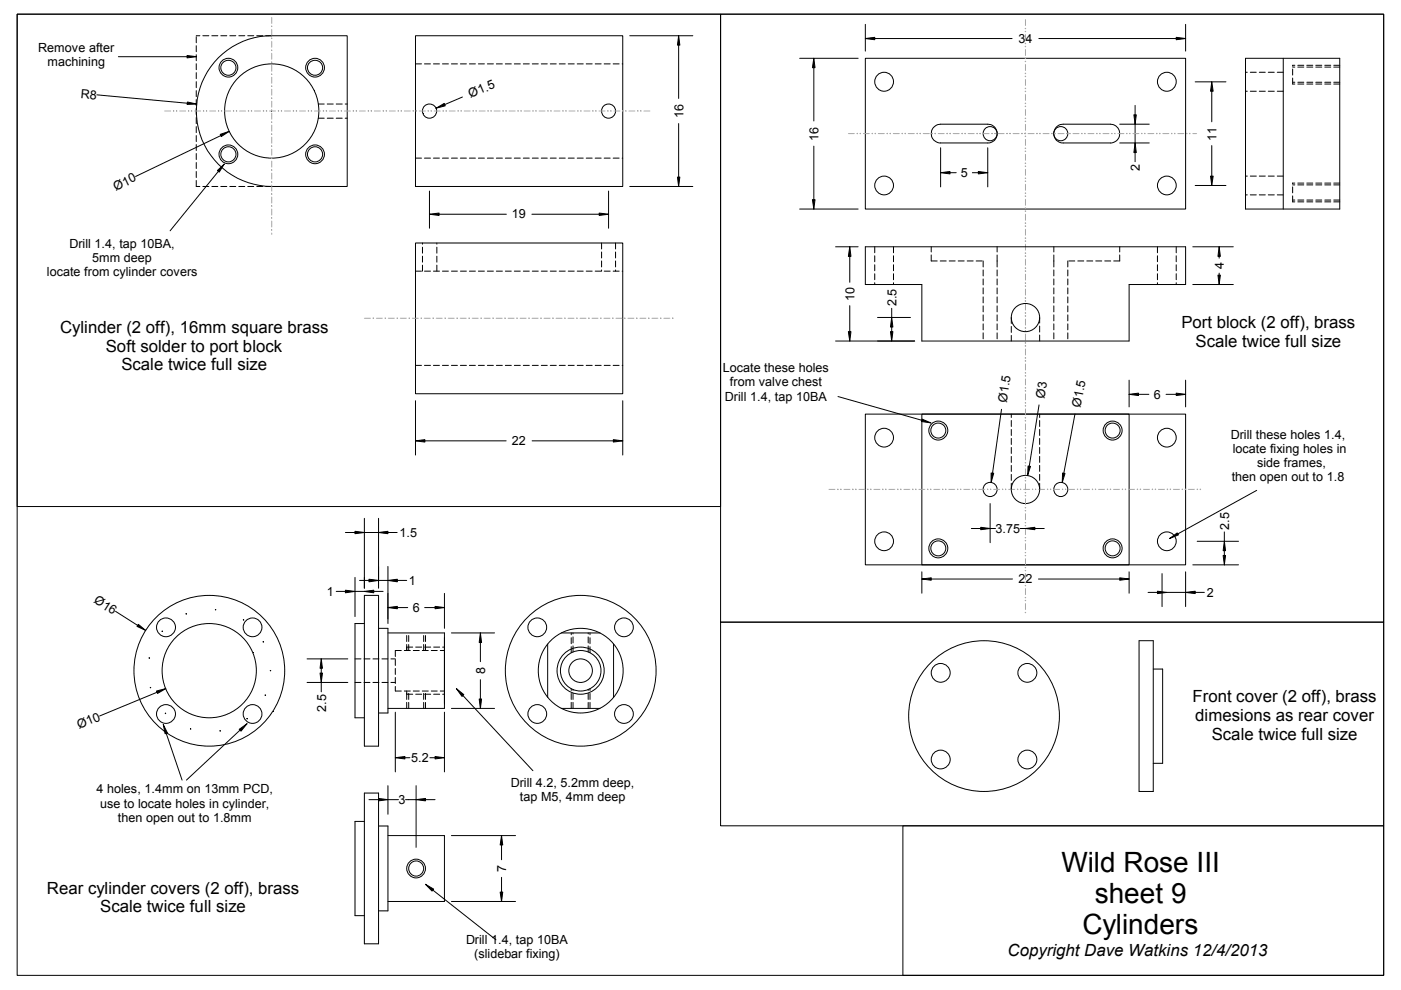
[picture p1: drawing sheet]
<svg xmlns="http://www.w3.org/2000/svg" width="297mm" height="210mm" viewBox="0 0 297 210" stroke-linecap="round" stroke-linejoin="round" font-family="sans-serif">
<g fill="none" stroke="#000" stroke-width=".21">
<path d="M3.6 3h289.8v203.8h-289.8zM3.6 3h149.2v104.4h-149.2zM25.1 12h14.6M39.7 11.8l2 .2-2 .3zM41.6 7.6h.8M41.6 7.8v1.3M41.6 9.7v1.3M41.6 11.6v1.3M41.6 13.5v1.3M41.6 15.4v1.3M41.6 17.3v1.3M41.6 19.2v1.3"/>
<path d="M43 7.6h1.3M44.9 7.6h1.3M46.8 7.6h1.3M48.7 7.6h1.3M50.6 7.6h1.3M52.5 7.6h1.3M54.4 7.6h1.3M56.3 7.6h1.3M57.6 7.6a16 16 0 0 0-16 16 16 16 0 0 0 16 15.9M57.6 7.6h16v31.9h-16M88.1 7.6h43.9v31.9h-43.9zM88.1 13.5h1.3"/>
<path d="M90 13.5h1.3M91.9 13.5h1.3M93.8 13.5h1.3M95.7 13.5h1.3M97.6 13.5h1.3M99.5 13.5h1.3M101.4 13.5h1.3M103.3 13.5h1.3M105.2 13.5h1.3M107.1 13.5h1.3M109 13.5h1.3M111 13.5h1.2"/>
<path d="M112.9 13.5h1.2M114.8 13.5h1.2M116.7 13.5h1.2M118.6 13.5h1.2M120.5 13.5h1.2M122.4 13.5h1.3M124.3 13.5h1.3M126.2 13.5h1.3M128.1 13.5h1.3M130 13.5h1.3M131.9 13.5h.1M133.5 7.6h13.4"/>
<path d="M143.9 7.6l.2 2h-.5zM143.9 9.6v11.3M152.8 3h140.6v128.9h-140.6zM169.5 12.4h12.4M172.5 12.4l.3 2h-.5zM172.5 14.4v11.3M183.5 12.4h67.9v31.9h-67.9zM183.5 8.2l2-.3v.5zM183.5 5.2v5.6M185.5 8.2h29.1M220.3 8.2h29.1M249.4 7.9l2 .3-2 .2z"/>
<path d="M251.4 5.2v5.6M253.4 17.4h6.5M256.9 17.4l.3 1.9h-.5zM256.9 19.3v6.5M264.1 12.4h20v31.9h-20zM264.1 19.3h.4M264.1 15.3h.4M265.1 19.3h1.3M265.1 15.3h1.3M267 19.3h1.3M267 15.3h1.3M268.9 19.3h1.3"/>
<path d="M268.9 15.3h1.3M270.8 19.3h1.3M270.8 15.3h1.3M272.1 12.4v31.9M274.1 16.6v1.2h.4M274.1 17.4h.4M274.1 14.2h.4M274.1 14.6v1.3M274.5 13.8h-.4v.2M275.2 17.8h1.2M275.2 17.4h1.2M275.2 14.2h1.2"/>
<path d="M275.2 13.8h1.2M277.1 17.8h1.2M277.1 17.4h1.2M277.1 14.2h1.2M277.1 13.8h1.2M279 17.8h1.2M279 17.4h1.2M279 14.2h1.2M279 13.8h1.2M280.9 17.8h1.2M280.9 17.4h1.2M280.9 14.2h1.2"/>
<path d="M280.9 13.8h1.2M282.8 17.8h1.3M282.8 17.4h1.3M282.8 14.2h1.3M282.8 13.8h1.3M20.5 20.1l19.2 1.8M39.7 21.6l2 .5h-2zM41.6 38.3v1.2h.8M41.6 21.1v1.3M41.6 23v1.3M41.6 24.9v1.3M41.6 26.8v1.3"/>
<path d="M41.6 28.7v1.3M41.6 30.6v1.3M41.6 32.6v1.2M41.6 34.5v1.2M41.6 36.4v1.2M43 39.5h1.3M44.9 39.5h1.3M46.1 36.2l1.4-1.4-1 1.7zM46.3 36.3l-10.2 12.6M46.7 28.5l1.9-.6-1.7 1.1zM46.8 39.5h1.3M46.8 28.7l-18.1 8.7"/>
<path d="M48.7 39.5h1.3M50.6 39.5h1.3M52.5 39.5h1.3M54.4 39.5h1.3M56.3 39.5h1.3M67.5 25.1h1.2M67.5 22.1h1.2M69.4 25.1h1.3M69.4 22.1h1.3M71.3 25.1h1.3M71.3 22.1h1.3M73.2 25.1h.4"/>
<path d="M73.2 22.1h.4M88.1 33.5h1.3M90 33.5h1.3M91.9 33.5h1.3M92.5 22.9l1.7-1 .2 .5zM93.8 33.5h1.3M95.7 33.5h1.3M97.6 33.5h1.3M98 20.6l-3.7 1.6M99.5 33.5h1.3M101.4 33.5h1.3M103.3 33.5h1.3"/>
<path d="M105.2 33.5h1.3M107.1 33.5h1.3M109 33.5h1.3M111 33.5h1.2M112.9 33.5h1.2M114.8 33.5h1.2M116.7 33.5h1.2M118.6 33.5h1.2M120.5 33.5h1.2M122.4 33.5h1.3M124.3 33.5h1.3M126.2 33.5h1.3"/>
<path d="M128.1 33.5h1.3M130 33.5h1.3M131.9 33.5h.1M133.5 39.5h13.4M143.6 37.5h.5l-.2 2zM143.9 26.2v11.3M172.5 31v11.3M197.8 27.1l.7-.6 .9-.2h10a1.99 1.99 0 0 1 2 2 1.99 1.99 0 0 1-2 2h-10a1.98 1.98 0 0 1-1.8-1.1 1.98 1.98 0 0 1 .2-2.1zM199.4 36.6l2-.2v.5zM199.4 31.3v8.3M201.4 36.6h1.3M206.2 36.6h1.2"/>
<path d="M207.4 36.4l2 .2-2 .3zM209.4 31.3v8.3M224 26.9l.8-.5 .6-.1h10a1.99 1.99 0 0 1 2 2 1.99 1.99 0 0 1-2 2h-10a1.99 1.99 0 0 1-1.8-1.2 1.99 1.99 0 0 1 .4-2.2zM237.4 26.3h6.3M237.4 30.3h6.3M240.4 24.3h.5l-.2 2zM240.7 30.3l.2 2h-.5zM240.7 22.4v1.9M240.7 26.3v4M240.7 32.3v2M253.4 39.3h6.5M256.7 37.3h.5l-.3 2z"/>
<path d="M256.9 30.9v6.4M264.1 37.3h.4M265.1 37.3h1.3M267 37.3h1.3M268.9 37.3h1.3M270.8 37.3h1.3M274.1 39.2h.4M274.1 39.6v1.3M274.5 38.8h-.4v.2M275.2 39.2h1.2M275.2 38.8h1.2M277.1 39.2h1.2"/>
<path d="M277.1 38.8h1.2M279 39.2h1.2M279 38.8h1.2M280.9 39.2h1.2M280.9 38.8h1.2M282.8 39.2h1.3M282.8 38.8h1.3M88.1 51.5h43.9v32h-43.9zM88.1 57.5h1.3M89.6 51.5v.3M89.6 52.4v1.3M89.6 54.3v1.3"/>
<path d="M89.6 56.2v1.3M90 57.5h1.3M91.1 45.4l2-.2v.5zM91.1 40.5v7.9M91.9 57.5h1.3M92.6 51.5v.3M92.6 52.4v1.3M92.6 54.3v1.3M92.6 56.2v1.3M93.1 45.4h14.3M93.8 57.5h1.3M95.7 57.5h1.3"/>
<path d="M97.6 57.5h1.3M99.5 57.5h1.3M101.4 57.5h1.3M103.3 57.5h1.3M105.2 57.5h1.3M107.1 57.5h1.3M109 57.5h1.3M111 57.5h1.2M112.8 45.4h14.2M112.9 57.5h1.2M114.8 57.5h1.2M116.7 57.5h1.2"/>
<path d="M118.6 57.5h1.2M120.5 57.5h1.2M122.4 57.5h1.3M124.3 57.5h1.3M126.2 57.5h1.3M127 45.2l2 .2-2 .3zM127.5 51.5v1.3M127.5 53.4v1.3M127.5 55.3v1.3M127.5 57.2v.3M128.1 57.5h1.3M129 40.5v7.9"/>
<path d="M130 57.5h1.3M130.5 51.5v1.3M130.5 53.4v1.3M130.5 55.3v1.3M130.5 57.2v.3M131.9 57.5h.1M169.5 44.3h12.4M172.3 42.3h.5l-.3 2zM177.2 52.3h4.7M180.2 52.3l.2 2.1h-.5zM180.2 54.4v5.5M183.5 52.3h67.9v8h-12v12h-44v-12h-11.9z"/>
<path d="M185.5 52.3v1.3M185.5 54.2v1.3M185.5 56.1v1.3M185.5 58v1.3M185.5 59.9v.4M189.4 52.3v1.3M189.4 54.2v1.3M189.4 56.1v1.3M189.4 58v1.3M189.4 59.9v.4M197.4 52.3v1.1M197.4 54.1v1.2h1.3"/>
<path d="M199.3 55.3h1.3M201.2 55.3h1.3M203.2 55.3h1.2M205.1 55.3h1.2M207 55.3h1.2M208.4 55.3v1.3M208.4 57.2v1.3M208.4 59.1v1.3M211.4 52.3v1.1M211.4 54.1v2.5M211.4 57.2v1.3M211.4 59.1v1.3"/>
<path d="M223.4 52.3v1.1M223.4 54.1v2.5M223.4 57.2v1.3M223.4 59.1v1.3M226.4 55.3v1.3M226.4 57.2v1.3M226.4 59.1v1.3M226.6 55.3h1.3M228.5 55.3h1.3M230.4 55.3h1.3M232.3 55.3h1.3M234.2 55.3h1.3"/>
<path d="M237.4 52.3v1.1M237.4 54.1v1.2h-1.3M245.4 52.3v1.3M245.4 54.2v1.3M245.4 56.1v1.3M245.4 58v1.3M245.4 59.9v.4M249.4 52.3v1.3M249.4 54.2v1.3M249.4 56.1v1.3M249.4 58v1.3M249.4 59.9v.4"/>
<path d="M252.9 52.3h8.6M258.2 58.3h.5l-.2 2zM258.5 52.3l.2 2.1h-.5zM258.5 54.4v.3M258.5 57.9v.4M264.1 41.3h.4M265.1 41.3h1.3M267 41.3h1.3M268.9 41.3h1.3M270.8 41.3h1.3M274.1 41.5v1.3h.4M274.1 42.4h.4"/>
<path d="M275.2 42.8h1.2M275.2 42.4h1.2M277.1 42.8h1.2M277.1 42.4h1.2M279 42.8h1.2M279 42.4h1.2M280.9 42.8h1.2M280.9 42.4h1.2M282.8 42.8h1.3M282.8 42.4h1.3M88.1 77.5h1.3M90 77.5h1.3"/>
<path d="M91.9 77.5h1.3M93.8 77.5h1.3M95.7 77.5h1.3M97.6 77.5h1.3M99.5 77.5h1.3M101.4 77.5h1.3M103.3 77.5h1.3M105.2 77.5h1.3M107.1 77.5h1.3M109 77.5h1.3M111 77.5h1.2M112.9 77.5h1.2"/>
<path d="M114.8 77.5h1.2M116.7 77.5h1.2M118.6 77.5h1.2M120.5 77.5h1.2M122.4 77.5h1.3M124.3 77.5h1.3M126.2 77.5h1.3M128.1 77.5h1.3M130 77.5h1.3M131.9 77.5h.1M177.2 72.3h16.7M179.9 70.3h.5l-.2 2z"/>
<path d="M180.2 64.8v5.5M186.1 67.3h6.9M188.8 70.3h.5l-.2 2zM189.1 67.3l.2 2h-.5zM189.1 65.4v1.9M189.1 69.3v1M208.4 61v1.3M208.4 62.9v1.3M208.4 64.9v1.2M208.4 66.8v1.2M208.4 68.7v1.2M208.4 70.6v1.2"/>
<path d="M211.4 61v1.3M211.4 62.9v1.3M211.4 64.9v1.2M211.4 66.8v1.2M211.4 68.7v1.2M211.4 70.6v1.2M214.4 67.3v1.3M214.4 69.2v1.3M214.4 71.1v1.2M220.4 67.3v1.2M220.4 69.1v1.3M220.4 71v1.3"/>
<path d="M223.4 61v1.3M223.4 62.9v1.3M223.4 64.9v1.2M223.4 66.8v1.2M223.4 68.7v1.2M223.4 70.6v1.2M226.4 61v1.3M226.4 62.9v1.3M226.4 64.9v1.2M226.4 66.8v1.2M226.4 68.7v1.2M226.4 70.6v1.2"/>
<path d="M252.9 60.3h8.6M88.1 93.5l2-.3v.5zM88.1 85v11.5M90.1 93.5h17.2M112.8 93.5h17.2M130 93.2l2 .3-2 .2zM132 85v11.5M177.7 84.1l17.7 5M183.5 87.8h67.9v32h-67.9zM195.4 87.8h44v32h-44zM195.5 88.9l1.9 .8-2-.3zM212.3 86.8l-1.9 13.5"/>
<path d="M214.4 87.8v.7M214.4 89.2v1.2M214.4 91.1v1.2M214.4 93v1.2M214.4 94.9v1.2M214.4 96.8v1.2M214.4 98.7v1.2M218 98.8l.5 .1-.6 1.9zM220.3 85.9l-2.1 12.9M220.4 87.8v.7M220.4 89.2v1.2M220.4 91.1v1.2"/>
<path d="M220.4 93v1.2M220.4 94.9v1.2M220.4 96.8v1.2M220.4 98.7v1.2M227.9 87.8l-2.4 12.5M239.4 83.6l2-.2v.5zM239.4 80.6v5.7M241.4 83.6h2.2M247.2 83.6h2.2M249.4 83.4l2 .2-2 .3zM251.4 80.6v5.7M73.2 112.9h2.1"/>
<path d="M75.3 112.6l2 .3-2 .3zM77.3 109.9v14.8M77.3 112.9h3M80.3 112.9l1.9-.3v.6zM80.3 109.9v14.8M82.2 112.9h2M205.9 112.1h2M207.9 111.8l2 .3-2 .2zM209.9 106.8v8.3M209.9 112.1h1.2M210.1 100.3h.6l-.6 2zM214.4 100.6v1.3"/>
<path d="M214.4 102.5v1.3M216.3 112.1h1.1M217.4 112.1l2-.3v.5zM219.4 112.1h2M220.4 100.6v1.3M220.4 102.5v1.3M225.3 100.3l.5 .1-.6 1.9zM248 114.2l1.6-1.2 .2 .4zM252.9 119.8h9.7M253.8 114.8h8.8M259.3 117.8h.5l-.2 2zM259.6 114.8l.2 2h-.5z"/>
<path d="M259.6 112.8v2M259.6 116.8v1M266.4 104l-16.7 9.2M24.5 129.6l4.7 3M29.3 132.4l1.6 1.2-1.9-.8zM31.6 139.5l.1 .1zM34.4 133.8l.1 .1zM39.5 130.1v.1zM45.7 129.2l.1 .1zM51.6 131.4l.1 .1zM55.8 136.1h.1zM65.1 139.7h8.6"/>
<path d="M68.1 139.7l.3 2h-.5zM71.3 125.4h1.9M73.2 125.1l2.1 .3-2.1 .3zM75.3 122.4v8.3M75.3 139.7h1.2M75.3 125.4h2M76.2 123.1h2M77.2 139.7h1.2M77.3 125.4l1.9-.3v.6zM77.3 132.2h-2v20h2M77.3 126.2h3v32h-3zM78.2 122.8l2.1 .3-2.1 .3z"/>
<path d="M79.1 139.7h1.2M79.2 125.4h2M80.3 133.2h1.9v18h-1.9M80.3 123.1h1.9M81 139.7h1.2M82.2 123.1l2-.3v.6zM82.2 128.8l2-.2v.5zM82.2 134.2h12v16h-12M82.2 120.1v12.1M82.9 139.7h.9M83.8 139.8v1.3M84.2 123.1h2"/>
<path d="M84.2 128.8h2.2M85.1 137.9h-1.3v1.3M85.7 137.9h1.3M86.2 137.2h1.3M86.2 134.7v1.3M86.2 136.7v1.2M86.7 134.7v1.3M86.7 136.7v1.2M87.6 137.9h1.3M88.1 137.2h1.3M89.5 137.9h1.3M89.8 134.7v1.3"/>
<path d="M89.8 136.7v1.2M90 137.2h1.3M90 128.8h2.2M90.2 134.7v1.3M90.2 136.7v1.2M91.4 137.9h1.3M91.9 137.2h1.3M92.2 128.6l2 .2-2 .3zM93.3 137.9h.9M93.8 137.2h.4M94.2 125.8v7.4M95.7 134.2h9.2"/>
<path d="M101.9 134.2l.2 2h-.5zM101.9 136.2v4.1M116.1 136.6v11.3M119 134.2h8.2M121.1 134.2v.4M121.1 135.2v1.3M121.1 137.1v1.3M121.5 134.2v.2M121.5 135v1.3M121.5 136.9v1.3M124.7 134.2v.2M124.7 135v1.3"/>
<path d="M124.7 136.9v1.3M125.1 134.2v.4M125.1 135.2v1.3M125.1 137.1v1.3M130.1 136.6v11.3M152.8 131.9h140.6v43.2h-140.6zM195.4 122.8l2-.3v.5zM195.4 121.2v4.6M197.4 122.8h17.3M220.2 122.8h17.2M237.4 122.5l2 .3-2 .2zM239.4 121.2v4.6"/>
<path d="M241.5 135.8h3v32h-3zM243.4 125.6h2M245.4 125.3l2 .3-2 .3zM246.4 121.6v7M247.4 125.6h4M251.4 125.6l2-.3v.6zM251.4 121.2v7.4M253.4 125.6h2M31.9 145.8h.1zM33.2 146.5l1.9-.5-1.7 1zM33.3 146.8l-12.2 5M34.6 153.6l.9 1.8-.5 .2z"/>
<path d="M35 151.2l.1 .1zM35.3 155.5l3.3 9.9M40.4 154.5l.1 .1zM46.6 154.9l.1 .1zM50.7 154.6l1.7-1.1-1.3 1.5zM50.9 154.8l-11.4 10.6M52.4 152.4h.1M56.2 147.4h.1zM57.3 142.2h.1zM65.1 144.7h8.6M67.9 142.7h.5l-.3 2zM68.1 141.7v1"/>
<path d="M68.1 144.7v2M75.3 144.7h1.2M77.2 144.7h1.2M79.1 144.7h1.2M81 144.7h1.2M82.9 144.7h.9M83.8 145.5v1h1.3M83.8 141.7v1.3M83.8 143.6v1.3M83.8 151v12.7M85.7 146.5h1.3M86.2 147.2h1.3"/>
<path d="M86.2 146.5v1.8M86.2 148.9v1.3M86.7 147v1.3M86.7 148.9v1.3M87.6 146.5h1.3M88.1 147.2h1.3M89.5 146.5h1.3M89.8 147v1.3M89.8 148.9v1.3M90 147.2h1.3M90.2 147v1.3M90.2 148.9v1.3"/>
<path d="M91.4 146.5h1.3M91.9 147.2h1.3M93.3 146.5h.9M93.8 147.2h.4M94.2 151v12.7M95.7 150.2h9.2M96.8 146l1.5 1.3-.3 .4zM98.1 147.4l14.9 16M101.6 148.2h.5l-.2 2zM101.9 144.1v4.1M119 150.2h8.2M121.1 146v.4"/>
<path d="M121.1 147v1.3M121.1 148.9v1.3M121.5 146.2v.2M121.5 147v1.3M121.5 148.9v1.3M124.7 146.2v.2M124.7 147v1.3M124.7 148.9v1.3M125.1 146v.4M125.1 147v1.3M125.1 148.9v1.3M244.5 141.9h2v19.9h-2"/>
<path d="M77.3 174.2h-2v19.9h2M77.3 168.1h3v32h-3zM78.2 169.5h2.1M80.3 169.3l1.9 .2-1.9 .3zM80.3 175.1h1.9v18h-1.9M82.2 177.2h12v13.9h-12M82.2 166.6v6M82.2 169.5h2.3M83.8 160.7l2-.3v.5zM85.8 160.7h1.1M86 169.5h2.2M88.2 169.5l2-.2v.5z"/>
<path d="M88.2 166.6v13.1M90.2 169.5h2M91.1 160.7h1.1M92.2 160.4l2 .3-2 .2zM95.7 177.2h13.6M106.3 177.2l.3 2h-.6zM106.3 179.2v3.1M191.4 175.1h102v31.7h-102zM90.2 187.5l1.7 1-.3 .4zM91.8 188.7l13.4 10.6M95.7 191.1h13.6M106 189.1h.6l-.3 2z"/>
<path d="M106.3 186v3.1"/>
<circle cx="48.4" cy="14.3" r="1.99"/>
<circle cx="48.4" cy="14.4" r="1.6"/>
<circle cx="66.8" cy="14.3" r="1.99"/>
<circle cx="66.8" cy="14.4" r="1.6"/>
<circle cx="187.4" cy="17.3" r="2"/>
<circle cx="247.4" cy="17.3" r="2"/>
<circle cx="48.4" cy="32.7" r="1.99"/>
<circle cx="48.4" cy="32.7" r="1.61"/>
<circle cx="57.6" cy="23.5" r="10"/>
<circle cx="66.8" cy="32.7" r="1.99"/>
<circle cx="66.8" cy="32.7" r="1.61"/>
<circle cx="91.1" cy="23.6" r="1.51"/>
<circle cx="129" cy="23.6" r="1.5"/>
<circle cx="187.5" cy="39.3" r="1.99"/>
<circle cx="209.9" cy="28.3" r="1.5"/>
<circle cx="224.9" cy="28.3" r="1.5"/>
<circle cx="247.4" cy="39.3" r="1.99"/>
<circle cx="217.4" cy="67.3" r="3"/>
<circle cx="187.5" cy="92.8" r="1.99"/>
<circle cx="198.9" cy="91.3" r="1.6"/>
<circle cx="198.9" cy="91.3" r="2.01"/>
<circle cx="235.9" cy="91.3" r="1.6"/>
<circle cx="235.9" cy="91.3" r="2.01"/>
<circle cx="247.4" cy="92.8" r="1.99"/>
<circle cx="187.5" cy="114.8" r="1.99"/>
<circle cx="198.9" cy="116.3" r="1.6"/>
<circle cx="198.9" cy="116.3" r="2.01"/>
<circle cx="209.9" cy="103.8" r="1.5"/>
<circle cx="217.4" cy="103.8" r="3"/>
<circle cx="224.9" cy="103.8" r="1.5"/>
<circle cx="235.9" cy="116.3" r="1.6"/>
<circle cx="235.9" cy="116.3" r="2.01"/>
<circle cx="247.4" cy="114.8" r="1.99"/>
<circle cx="35.2" cy="133" r="2"/>
<circle cx="53.5" cy="133" r="1.99"/>
<circle cx="113.9" cy="133" r="1.99"/>
<circle cx="132.3" cy="133" r="1.99"/>
<circle cx="35.2" cy="151.4" r="2"/>
<circle cx="44.4" cy="142.2" r="10"/>
<circle cx="44.4" cy="142.2" r="16"/>
<circle cx="53.5" cy="151.4" r="1.99"/>
<circle cx="113.9" cy="151.4" r="1.99"/>
<circle cx="123.1" cy="142.2" r="5"/>
<circle cx="123.1" cy="142.2" r="2.5"/>
<circle cx="123.1" cy="142.2" r="4.3"/>
<circle cx="123.1" cy="142.2" r="16"/>
<circle cx="123.1" cy="142.2" r="9"/>
<circle cx="132.3" cy="151.4" r="1.99"/>
<circle cx="199.5" cy="142.7" r="2"/>
<circle cx="208.6" cy="151.8" r="16"/>
<circle cx="217.8" cy="142.7" r="2"/>
<circle cx="199.5" cy="161" r="2"/>
<circle cx="217.8" cy="161" r="2"/>
<circle cx="88.2" cy="184.1" r="1.99"/>
<circle cx="88.2" cy="184.1" r="1.6"/>
</g>
<g fill="#000">
<path d="M39.7 11.8l2 .2h-2h2l-2 .3z" fill-rule="evenodd"/>
<path d="M143.9 7.6l.2 2h-.5l.3-2v2z" fill-rule="evenodd"/>
<path d="M172.5 12.4l.3 2h-.5l.2-2v2z" fill-rule="evenodd"/>
<path d="M183.5 8.2l2-.3v.5l-2-.2h2z" fill-rule="evenodd"/>
<path d="M249.4 7.9l2 .3h-2h2l-2 .2z" fill-rule="evenodd"/>
<path d="M256.9 17.4l.3 1.9h-.5l.2-1.9v1.9z" fill-rule="evenodd"/>
<path d="M39.7 21.6l2 .5-2-.2 2 .2h-2z" fill-rule="evenodd"/>
<path d="M46.1 36.2l1.4-1.4-1.2 1.5 1.2-1.5-1 1.7z" fill-rule="evenodd"/>
<path d="M46.7 28.5l1.9-.6-1.8 .8 1.8-.8-1.7 1.1z" fill-rule="evenodd"/>
<path d="M92.5 22.9l1.7-1 .2 .5-1.9 .5 1.8-.7z" fill-rule="evenodd"/>
<path d="M143.6 37.5h.5l-.2 2v-2v2z" fill-rule="evenodd"/>
<path d="M199.4 36.6l2-.2v.5l-2-.3h2z" fill-rule="evenodd"/>
<path d="M207.4 36.4l2 .2h-2h2l-2 .3z" fill-rule="evenodd"/>
<path d="M240.7 30.3l.2 2h-.5l.3-2v2z" fill-rule="evenodd"/>
<path d="M240.4 24.3h.5l-.2 2v-2v2z" fill-rule="evenodd"/>
<path d="M256.7 37.3h.5l-.3 2v-2v2z" fill-rule="evenodd"/>
<path d="M91.1 45.4l2-.2v.5l-2-.3h2z" fill-rule="evenodd"/>
<path d="M127 45.2l2 .2h-2h2l-2 .3z" fill-rule="evenodd"/>
<path d="M172.3 42.3h.5l-.3 2v-2v2z" fill-rule="evenodd"/>
<path d="M180.2 52.3l.2 2.1h-.5l.3-2.1v2.1z" fill-rule="evenodd"/>
<path d="M258.5 52.3l.2 2.1h-.5l.3-2.1v2.1z" fill-rule="evenodd"/>
<path d="M258.2 58.3h.5l-.2 2v-2v2z" fill-rule="evenodd"/>
<path d="M179.9 70.3h.5l-.2 2v-2v2z" fill-rule="evenodd"/>
<path d="M188.8 70.3h.5l-.2 2v-2v2z" fill-rule="evenodd"/>
<path d="M189.1 67.3l.2 2h-.5l.3-2v2z" fill-rule="evenodd"/>
<path d="M88.1 93.5l2-.3v.5l-2-.2h2z" fill-rule="evenodd"/>
<path d="M130 93.2l2 .3h-2h2l-2 .2z" fill-rule="evenodd"/>
<path d="M195.5 88.9l1.9 .8-2-.6 2 .6-2-.3z" fill-rule="evenodd"/>
<path d="M218 98.8l.5 .1-.6 1.9 .3-2-.3 2z" fill-rule="evenodd"/>
<path d="M239.4 83.6l2-.2v.5l-2-.3h2z" fill-rule="evenodd"/>
<path d="M249.4 83.4l2 .2h-2h2l-2 .3z" fill-rule="evenodd"/>
<path d="M75.3 112.6l2 .3h-2h2l-2 .3z" fill-rule="evenodd"/>
<path d="M80.3 112.9l1.9-.3v.6l-1.9-.3h1.9z" fill-rule="evenodd"/>
<path d="M207.9 111.8l2 .3h-2h2l-2 .2z" fill-rule="evenodd"/>
<path d="M210.1 100.3h.6l-.6 2 .3-2-.3 2z" fill-rule="evenodd"/>
<path d="M217.4 112.1l2-.3v.5l-2-.2h2z" fill-rule="evenodd"/>
<path d="M225.3 100.3l.5 .1-.6 1.9 .3-2-.3 2z" fill-rule="evenodd"/>
<path d="M248 114.2l1.6-1.2 .2 .4-1.8 .8 1.7-1z" fill-rule="evenodd"/>
<path d="M259.3 117.8h.5l-.2 2v-2v2z" fill-rule="evenodd"/>
<path d="M259.6 114.8l.2 2h-.5l.3-2v2z" fill-rule="evenodd"/>
<path d="M29.3 132.4l1.6 1.2-1.7-1 1.7 1-1.9-.8z" fill-rule="evenodd"/>
<path d="M73.2 125.1l2.1 .3h-2.1h2.1l-2.1 .3z" fill-rule="evenodd"/>
<path d="M78.2 122.8l2.1 .3h-2.1h2.1l-2.1 .3z" fill-rule="evenodd"/>
<path d="M77.3 125.4l1.9-.3v.6l-1.9-.3h1.9z" fill-rule="evenodd"/>
<path d="M82.2 123.1l2-.3v.6l-2-.3h2z" fill-rule="evenodd"/>
<path d="M82.2 128.8l2-.2v.5l-2-.3h2z" fill-rule="evenodd"/>
<path d="M92.2 128.6l2 .2h-2h2l-2 .3z" fill-rule="evenodd"/>
<path d="M101.9 134.2l.2 2h-.5l.3-2v2z" fill-rule="evenodd"/>
<path d="M195.4 122.8l2-.3v.5l-2-.2h2z" fill-rule="evenodd"/>
<path d="M237.4 122.5l2 .3h-2h2l-2 .2z" fill-rule="evenodd"/>
<path d="M245.4 125.3l2 .3h-2h2l-2 .3z" fill-rule="evenodd"/>
<path d="M251.4 125.6l2-.3v.6l-2-.3h2z" fill-rule="evenodd"/>
<path d="M33.2 146.5l1.9-.5-1.8 .8 1.8-.8-1.7 1z" fill-rule="evenodd"/>
<path d="M34.6 153.6l.9 1.8-.5 .2-.4-2 .7 1.9z" fill-rule="evenodd"/>
<path d="M50.7 154.6l1.7-1.1-1.5 1.3 1.5-1.3-1.3 1.5z" fill-rule="evenodd"/>
<path d="M68.1 139.7l.3 2h-.5l.2-2v2z" fill-rule="evenodd"/>
<path d="M67.9 142.7h.5l-.3 2v-2v2z" fill-rule="evenodd"/>
<path d="M96.8 146l1.5 1.3-.3 .4-1.2-1.7 1.3 1.4z" fill-rule="evenodd"/>
<path d="M101.6 148.2h.5l-.2 2v-2v2z" fill-rule="evenodd"/>
<path d="M80.3 169.3l1.9 .2h-1.9h1.9l-1.9 .3z" fill-rule="evenodd"/>
<path d="M83.8 160.7l2-.3v.5l-2-.2h2z" fill-rule="evenodd"/>
<path d="M88.2 169.5l2-.2v.5l-2-.3h2z" fill-rule="evenodd"/>
<path d="M92.2 160.4l2 .3h-2h2l-2 .2z" fill-rule="evenodd"/>
<path d="M106.3 177.2l.3 2h-.6l.3-2v2z" fill-rule="evenodd"/>
<path d="M90.2 187.5l1.7 1-.3 .4-1.4-1.4 1.6 1.2z" fill-rule="evenodd"/>
<path d="M106 189.1h.6l-.3 2v-2v2z" fill-rule="evenodd"/>
</g>
<g fill="none" stroke="#a8a8a8" stroke-width=".21">
<path d="M57.6 5.5l.1 .1zM57.6 8.1l.1 .1zM57.6 10.6l.1 .1zM57.6 13.2l.1 .1zM57.6 15.7l.1 .1zM57.6 18.2l.1 .1zM57.6 3.7v1.3M57.6 6.2v1.3M57.6 8.8v1.2M57.6 11.3v1.3M57.6 13.8v1.3M57.6 16.4v1.3"/>
<path d="M57.6 18.9v1.3M217.4 6l.1 .1zM217.4 6.6l.1 .1zM217.4 9.2l.1 .1zM217.4 9.8l.1 .1zM217.4 12.4h.1zM217.4 13l.1 .1zM217.4 15.5l.1 .1zM217.4 16.2l.1 .1zM217.4 18.7l.1 .1zM217.4 19.3l.1 .1zM217.4 4.1v1.3"/>
<path d="M217.4 7.3v1.3M217.4 10.5v1.3M217.4 13.7v1.2M217.4 16.8v1.3M34.9 23.5h1.3M36.8 23.5l.1 .1zM37.4 23.5l.1 .1zM38.1 23.5h1.3M40 23.5v.1zM40.6 23.5l.1 .1zM41.3 23.5h1.2M43.1 23.5l.1 .1z"/>
<path d="M43.8 23.5l.1 .1zM44.4 23.5h1.3M46.3 23.5l.1 .1zM46.9 23.5l.1 .1zM47.6 23.5h1.3M49.5 23.5l.1 .1zM50.1 23.5l.1 .1zM50.8 23.5h1.3M52.7 23.5v.1zM53.3 23.5l.1 .1zM54 23.5h1.2M55.8 23.5l.1 .1z"/>
<path d="M56.5 23.5l.1 .1zM57.1 23.5h1.3M57.6 20.8l.1 .1zM57.6 23.3l.1 .1zM57.6 25.9l.1 .1zM57.6 28.4l.1 .1zM57.6 30.9l.1 .1zM57.6 33.5l.1 .1zM57.6 36l.1 .1zM57.6 38.6l.1 .1zM57.6 21.5v1.2M57.6 24v1.3"/>
<path d="M57.6 26.5v1.3M57.6 29.1v1.3M57.6 31.6v1.3M57.6 34.2v1.2M57.6 36.7v1.3M57.6 39.2v1.3M59 23.5l.1 .1zM59.6 23.5l.1 .1zM60.3 23.5h1.3M62.2 23.5l.1 .1zM62.8 23.5l.1 .1zM63.5 23.5h1.3"/>
<path d="M65.4 23.5v.1zM66 23.5l.1 .1zM66.7 23.5h1.2M68.5 23.5l.1 .1zM69.2 23.5l.1 .1zM69.8 23.5h1.3M71.7 23.5l.1 .1zM72.3 23.5l.1 .1zM73 23.5h1.3M74.9 23.5l.1 .1zM75.5 23.5l.1 .1zM76.2 23.5h1.3"/>
<path d="M78.1 23.5v.1zM78.7 23.5l.1 .1zM79.4 23.5h1.2M81.2 23.5l.1 .1zM81.9 23.5l.1 .1zM82.5 23.5h1.3M84.4 23.5l.1 .1zM85 23.5l.1 .1zM85.7 23.5h1.3M87.6 23.5l.1 .1zM88.2 23.5l.1 .1zM88.9 23.5h1.3"/>
<path d="M90.8 23.5v.1zM91.4 23.5l.1 .1zM92.1 23.5h1.2M93.9 23.5l.1 .1zM94.6 23.5l.1 .1zM95.2 23.5h1.3M97.1 23.5l.1 .1zM97.7 23.5l.1 .1zM98.4 23.5h1.3M100.3 23.5l.1 .1zM100.9 23.5l.1 .1zM101.6 23.5h1.3"/>
<path d="M103.5 23.5v.1zM104.1 23.5l.1 .1zM104.8 23.5h1.2M106.6 23.5l.1 .1zM107.3 23.5l.1 .1zM107.9 23.5h1.3M109.8 23.5l.1 .1zM110.4 23.5l.1 .1zM111.1 23.5h1.3M113 23.5l.1 .1zM113.6 23.5l.1 .1zM114.3 23.5h1.3"/>
<path d="M116.2 23.5v.1zM116.8 23.5l.1 .1zM117.5 23.5h1.2M119.3 23.5l.1 .1zM120 23.5l.1 .1zM120.6 23.5h1.3M122.5 23.5l.1 .1zM123.1 23.5l.1 .1zM123.8 23.5h1.3M125.7 23.5l.1 .1zM126.3 23.5l.1 .1zM127 23.5h1.3"/>
<path d="M128.9 23.5v.1zM129.5 23.5l.1 .1zM130.2 23.5h1.2M132 23.5l.1 .1zM132.7 23.5l.1 .1zM133.3 23.5h1.3M135.2 23.5l.1 .1zM135.8 23.5l.1 .1zM136.5 23.5h1.3M179.9 28.3h1.2M181.7 28.3l.1 .1zM182.4 28.3l.1 .1z"/>
<path d="M183 28.3h1.3M184.9 28.3l.1 .1zM185.5 28.3l.1 .1zM186.2 28.3h1.3M188.1 28.3l.1 .1zM188.7 28.3l.1 .1zM189.4 28.3h1.3M191.3 28.3v.1zM191.9 28.3l.1 .1zM192.6 28.3h1.2M194.4 28.3l.1 .1zM195.1 28.3l.1 .1z"/>
<path d="M195.7 28.3h1.3M197.6 28.3l.1 .1zM198.2 28.3l.1 .1zM198.9 28.3h1.3M200.8 28.3l.1 .1zM201.4 28.3l.1 .1zM202.1 28.3h1.3M204 28.3v.1zM204.6 28.3l.1 .1zM205.3 28.3h1.2M207.1 28.3l.1 .1zM207.8 28.3l.1 .1z"/>
<path d="M208.4 28.3h1.3M210.3 28.3l.1 .1zM210.9 28.3l.1 .1zM211.6 28.3h1.3M213.5 28.3l.1 .1zM214.1 28.3l.1 .1zM214.8 28.3h1.3M216.7 28.3v.1zM217.3 28.3l.1 .1zM217.4 21.9l.1 .1zM217.4 22.5l.1 .1zM217.4 25.1h.1z"/>
<path d="M217.4 25.7l.1 .1zM217.4 28.2l.1 .1zM217.4 28.9l.1 .1zM217.4 31.4l.1 .1zM217.4 32l.1 .1zM217.4 34.6l.1 .1zM217.4 35.2l.1 .1zM217.4 37.8h.1zM217.4 38.4l.1 .1zM217.4 20v1.3M217.4 23.2v1.3M217.4 26.4v1.2"/>
<path d="M217.4 29.5v1.3M217.4 32.7v1.3M217.4 35.9v1.3M217.4 39.1v1.2M218 28.3h1.2M219.8 28.3l.1 .1zM220.5 28.3l.1 .1zM221.1 28.3h1.3M223 28.3l.1 .1zM223.6 28.3l.1 .1zM224.3 28.3h1.3M226.2 28.3l.1 .1z"/>
<path d="M226.8 28.3l.1 .1zM227.5 28.3h1.3M229.4 28.3v.1zM230 28.3l.1 .1zM230.7 28.3h1.2M232.5 28.3l.1 .1zM233.2 28.3l.1 .1zM233.8 28.3h1.3M235.7 28.3l.1 .1zM236.3 28.3l.1 .1zM237 28.3h1.3M238.9 28.3l.1 .1z"/>
<path d="M239.5 28.3l.1 .1zM240.2 28.3h1.3M242.1 28.3v.1zM242.7 28.3l.1 .1zM243.4 28.3h1.2M245.2 28.3l.1 .1zM245.9 28.3l.1 .1zM246.5 28.3h1.3M248.4 28.3l.1 .1zM249 28.3l.1 .1zM249.7 28.3h1.3M251.6 28.3l.1 .1z"/>
<path d="M252.2 28.3l.1 .1zM252.9 28.3h.8M57.6 41.1l.1 .1zM57.6 43.6l.1 .1zM57.6 46.2l.1 .1zM57.6 48.7l.1 .1zM57.6 41.8v1.3M57.6 44.3v1.3M57.6 46.9v1.2M57.6 49.4v.3M217.4 40.9l.1 .1zM217.4 41.6l.1 .1z"/>
<path d="M217.4 44.1l.1 .1zM217.4 44.7l.1 .1zM217.4 47.3l.1 .1zM217.4 47.9l.1 .1zM217.4 50.5h.1zM217.4 51.1l.1 .1zM217.4 53.6l.1 .1zM217.4 54.3l.1 .1zM217.4 56.8l.1 .1zM217.4 57.4l.1 .1zM217.4 60l.1 .1zM217.4 42.2v1.3"/>
<path d="M217.4 45.4v1.3M217.4 48.6v1.3M217.4 51.8v1.2M217.4 54.9v1.3M217.4 58.1v1.3M77.3 67.5h1.2M79.1 67.4l.1 .1zM79.8 67.5h1.3M81.7 67.4v.1zM82.3 67.5h1.3M84.2 67.4l.1 .1zM84.9 67.5h1.2"/>
<path d="M86.7 67.4l.1 .1zM87.4 67.5h1.3M89.3 67.4l.1 .1zM90 67.5h1.2M91.8 67.4l.1 .1zM92.5 67.5h1.3M94.4 67.4v.1zM95 67.5h1.3M96.9 67.4l.1 .1zM97.6 67.5h1.2M99.4 67.4l.1 .1zM100.1 67.5h1.3"/>
<path d="M102 67.4l.1 .1zM102.7 67.5h1.2M104.5 67.4l.1 .1zM105.2 67.5h1.3M107.1 67.4v.1zM107.7 67.5h1.3M109.6 67.4l.1 .1zM110.3 67.5h1.2M112.1 67.4l.1 .1zM112.8 67.5h1.3M114.7 67.4l.1 .1zM115.4 67.5h1.2"/>
<path d="M117.2 67.4l.1 .1zM117.9 67.5h1.3M119.8 67.4v.1zM120.4 67.5h1.3M122.3 67.4l.1 .1zM123 67.5h1.2M124.8 67.4l.1 .1zM125.5 67.5h1.3M127.4 67.4l.1 .1zM128.1 67.5h1.2M129.9 67.4l.1 .1zM130.6 67.5h1.3"/>
<path d="M132.5 67.4v.1zM133.1 67.5h1.3M135 67.4l.1 .1zM135.7 67.5h1.2M137.5 67.4l.1 .1zM138.2 67.5h1.3M140.1 67.4l.1 .1zM140.8 67.5h1.2M142.6 67.4l.1 .1zM217.4 60.6l.1 .1zM217.4 63.2h.1zM217.4 63.8l.1 .1z"/>
<path d="M217.4 66.3l.1 .1zM217.4 67l.1 .1zM217.4 69.5l.1 .1zM217.4 70.1l.1 .1zM217.4 72.7l.1 .1zM217.4 73.3l.1 .1zM217.4 75.9h.1zM217.4 76.5l.1 .1zM217.4 79l.1 .1zM217.4 79.7l.1 .1zM217.4 61.3v1.3M217.4 64.5v1.2"/>
<path d="M217.4 67.6v1.3M217.4 70.8v1.3M217.4 74v1.3M217.4 77.2v1.2M217.4 82.2l.1 .1zM217.4 82.8l.1 .1zM217.4 85.4l.1 .1zM217.4 86l.1 .1zM217.4 88.6h.1zM217.4 89.2l.1 .1zM217.4 91.7l.1 .1zM217.4 92.4l.1 .1z"/>
<path d="M217.4 94.9l.1 .1zM217.4 95.5l.1 .1zM217.4 98.1l.1 .1zM217.4 98.7l.1 .1zM217.4 80.3v1.3M217.4 83.5v1.3M217.4 86.7v1.3M217.4 89.9v1.2M217.4 93v1.3M217.4 96.2v1.3M217.4 99.4v1.3M175.8 103.8h1.2"/>
<path d="M177.6 103.7l.1 .1zM178.3 103.7v.1zM178.9 103.8h1.3M180.8 103.7l.1 .1zM181.4 103.7l.1 .1zM182.1 103.8h1.3M184 103.7l.1 .1zM184.6 103.7l.1 .1zM185.3 103.8h1.3M187.2 103.7v.1zM187.8 103.7l.1 .1zM188.5 103.8h1.2"/>
<path d="M190.3 103.7l.1 .1zM191 103.7v.1zM191.6 103.8h1.3M193.5 103.7l.1 .1zM194.1 103.7l.1 .1zM194.8 103.8h1.3M196.7 103.7l.1 .1zM197.3 103.7l.1 .1zM198 103.8h1.3M199.9 103.7v.1zM200.5 103.7l.1 .1zM201.2 103.8h1.2"/>
<path d="M203 103.7l.1 .1zM203.7 103.7v.1zM204.3 103.8h1.3M206.2 103.7l.1 .1zM206.8 103.7l.1 .1zM207.5 103.8h1.3M209.4 103.7l.1 .1zM210 103.7l.1 .1zM210.7 103.8h1.3M212.6 103.7v.1zM213.2 103.7l.1 .1zM213.9 103.8h1.2"/>
<path d="M215.7 103.7l.1 .1zM216.4 103.7v.1zM217 103.8h1.3M217.4 101.3h.1zM217.4 101.9l.1 .1zM217.4 104.4l.1 .1zM217.4 105.1l.1 .1zM217.4 107.6l.1 .1zM217.4 108.2l.1 .1zM217.4 110.8l.1 .1zM217.4 111.4l.1 .1zM217.4 114h.1z"/>
<path d="M217.4 114.6l.1 .1zM217.4 117.1l.1 .1zM217.4 117.8l.1 .1zM217.4 102.6v1.2M217.4 105.7v1.3M217.4 108.9v1.3M217.4 112.1v1.3M217.4 115.3v1.2M217.4 118.4v1.3M218.9 103.7l.1 .1zM219.5 103.7l.1 .1zM220.2 103.8h1.3"/>
<path d="M222.1 103.7l.1 .1zM222.7 103.7l.1 .1zM223.4 103.8h1.3M225.3 103.7v.1zM225.9 103.7l.1 .1zM226.6 103.8h1.2M228.4 103.7l.1 .1zM229.1 103.7v.1zM229.7 103.8h1.3M231.6 103.7l.1 .1zM232.2 103.7l.1 .1zM232.9 103.8h1.3"/>
<path d="M234.8 103.7l.1 .1zM235.4 103.7l.1 .1zM236.1 103.8h1.3M238 103.7v.1zM238.6 103.7l.1 .1zM239.3 103.8h1.2M241.1 103.7l.1 .1zM241.8 103.7v.1zM242.4 103.8h1.3M244.3 103.7l.1 .1zM244.9 103.7l.1 .1zM245.6 103.8h1.3"/>
<path d="M247.5 103.7l.1 .1zM248.1 103.7l.1 .1zM248.8 103.8h1.3M250.7 103.7v.1zM251.3 103.7l.1 .1zM252 103.8h1.2M253.8 103.7l.1 .1zM254.5 103.7v.1zM217.4 120.3l.1 .1zM217.4 120.9l.1 .1zM217.4 123.5l.1 .1zM217.4 124.1l.1 .1z"/>
<path d="M217.4 126.7h.1zM217.4 127.3l.1 .1zM217.4 129.8l.1 .1zM217.4 121.6v1.3M217.4 124.8v1.3M217.4 128v1.2"/>
</g>
<g font-size="5.9">
<text x="225" y="184.8">Wild Rose III</text>
<text x="232.1" y="191.4">sheet 9</text>
<text x="229.5" y="198">Cylinders</text>
</g>
<g font-size="3.6">
<text x="12.7" y="70.5">Cylinder (2 off), 16mm square brass</text>
<text x="250.5" y="69.6">Port block (2 off), brass</text>
<text x="22.4" y="74.5">Soft solder to port block</text>
<text x="253.5" y="73.6">Scale twice full size</text>
<text x="25.7" y="78.5">Scale twice full size</text>
<text x="252.9" y="148.9">Front cover (2 off), brass</text>
<text x="253.4" y="152.9">dimesions as rear cover</text>
<text x="256.9" y="156.9">Scale twice full size</text>
<text x="9.9" y="189.5">Rear cylinder covers (2 off), brass</text>
<text x="21.2" y="193.5">Scale twice full size</text>
<text x="213.6" y="202.8">Copyright Dave Watkins 12/4/2013</text>
</g>
<g font-size="2.7">
<text x="8.1" y="10.9">Remove after</text>
<text x="215.9" y="9.1">34</text>
<text x="10.1" y="13.9">machining</text>
<text x="17.1" y="20.7" transform="rotate(5 17.1 20.7)">R8</text>
<text x="99.8" y="20.8" transform="rotate(-23 99.8 20.8)">Ø1.5</text>
<text x="144.9" y="25" transform="rotate(-90 144.9 25)">16</text>
<text x="173.6" y="29.8" transform="rotate(-90 173.6 29.8)">16</text>
<text x="257.9" y="29.8" transform="rotate(-90 257.9 29.8)">11</text>
<text x="24.5" y="40.5" transform="rotate(-26 24.5 40.5)">Ø10</text>
<text x="203.7" y="37.5">5</text>
<text x="241.7" y="36.3" transform="rotate(-90 241.7 36.3)">2</text>
<text x="108.5" y="46.3">19</text>
<text x="14.7" y="52.5">Drill 1.4, tap 10BA,</text>
<text x="9.9" y="58.5">locate from cylinder covers</text>
<text x="19.6" y="55.5">5mm deep</text>
<text x="259.5" y="57.1" transform="rotate(-90 259.5 57.1)">4</text>
<text x="181.2" y="63.8" transform="rotate(-90 181.2 63.8)">10</text>
<text x="190.1" y="64.9" transform="rotate(-90 190.1 64.9)">2.5</text>
<text x="153.2" y="78.9">Locate these holes</text>
<text x="154.8" y="81.9">from valve chest</text>
<text x="153.7" y="84.9">Drill 1.4, tap 10BA</text>
<text x="213.4" y="85.4" transform="rotate(-82 213.4 85.4)">Ø1.5</text>
<text x="221.4" y="84.5" transform="rotate(-81 221.4 84.5)">Ø3</text>
<text x="229.1" y="86.4" transform="rotate(-79 229.1 86.4)">Ø1.5</text>
<text x="244.6" y="84.5">6</text>
<text x="108.5" y="94.4">22</text>
<text x="260.9" y="93">Drill these holes 1.4,</text>
<text x="261.4" y="96">locate fixing holes in</text>
<text x="266.5" y="99">side frames,</text>
<text x="261.2" y="102">then open out to 1.8</text>
<text x="84.7" y="113.8">1.5</text>
<text x="211.1" y="112.9">3.75</text>
<text x="260.6" y="112.3" transform="rotate(-90 260.6 112.3)">2.5</text>
<text x="86.7" y="124">1</text>
<text x="215.9" y="123.7">22</text>
<text x="19.7" y="127.7" transform="rotate(32 19.7 127.7)">Ø16</text>
<text x="69.3" y="126.3">1</text>
<text x="87.5" y="129.7">6</text>
<text x="255.9" y="126.5">2</text>
<text x="102.9" y="143" transform="rotate(-90 102.9 143)">8</text>
<text x="16.8" y="154.6" transform="rotate(-22 16.8 154.6)">Ø10</text>
<text x="69.1" y="150.9" transform="rotate(-90 69.1 150.9)">2.5</text>
<text x="87.2" y="161.5">5.2</text>
<text x="108.3" y="166.9">Drill 4.2, 5.2mm deep,</text>
<text x="20.5" y="168.2">4 holes, 1.4mm on 13mm PCD,</text>
<text x="21.2" y="171.2">use to locate holes in cylinder,</text>
<text x="84.5" y="170.5">3</text>
<text x="110.2" y="169.9">tap M5, 4mm deep</text>
<text x="25" y="174.2">then open out to 1.8mm</text>
<text x="107.3" y="184.9" transform="rotate(-90 107.3 184.9)">7</text>
<text x="98.8" y="200.1">Drill 1.4, tap 10BA</text>
<text x="100.5" y="203.1">(slidebar fixing)</text>
</g>
</svg>
